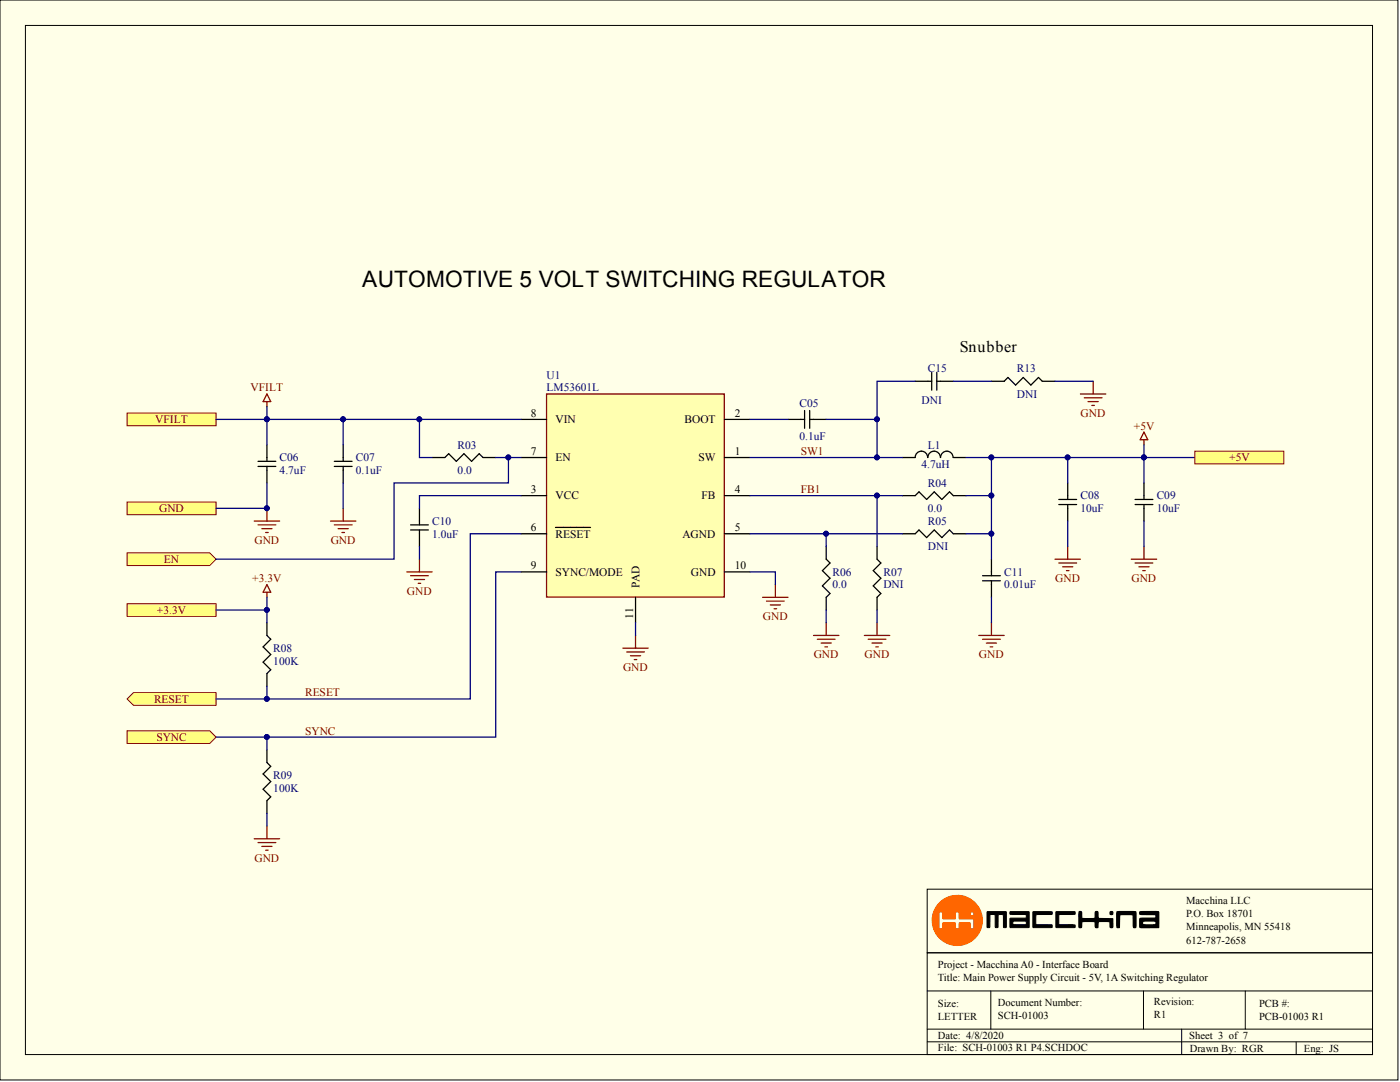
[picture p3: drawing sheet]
<svg xmlns="http://www.w3.org/2000/svg" width="279mm" height="216mm" viewBox="0 0 279 216" stroke-linecap="round" stroke-linejoin="round" font-family="sans-serif">
<g fill="#ffffe8" stroke="#000" stroke-width=".2">
<path d="M0 0h279v215.5h-279z"/>
<path d="M5.1 5.1h268.8v205.3h-268.8z"/>
</g>
<path d="M109.1 78.6h35.4v40.5h-35.4z" fill="#ffffb0" stroke="#800000" stroke-width=".25"/>
<g fill="none" stroke="#000" stroke-width=".25">
<path d="M51.5 93.1h3.5M51.5 92.1h3.5M53.3 88.8v3.3M53.3 93.1v3.3M66.7 93.1h3.6M66.7 92.1h3.6M68.5 88.8v3.3M68.5 93.1v3.3M104 91.3h5.1M104 98.9h5.1M104 83.7h5.1M144.6 91.3h5.1"/>
<path d="M144.6 98.9h5.1M144.6 83.7h5.1M185.1 91.3a1.24 1.24 0 0 0-1.2-1.3 1.24 1.24 0 0 0-1.3 1.3h-2.5M187.7 91.3a1.24 1.24 0 0 0-1.3-1.3 1.24 1.24 0 0 0-1.2 1.3M190.2 91.3a1.24 1.24 0 0 0-1.2-1.3 1.24 1.24 0 0 0-1.3 1.3M190.3 91.3h2.5M211.3 99.7h3.6M213.1 96.4v3.3M81.9 105.7h3.6M81.9 104.7h3.6M83.7 101.4v3.3M83.7 105.7v3.3"/>
<path d="M104 114.1h5.1M104 106.5h5.1M110.9 105.2h7M126.8 119.2v5.1M144.6 114.1h5.1M144.6 106.5h5.1M211.3 100.7h3.6M213.1 100.7v3.3"/>
</g>
<path d="M53.3 78.6l.7 1.5h-1.5zM53.3 80.1v1" fill="none" stroke="#800000" stroke-width=".25"/>
<g fill="#ffff80" stroke="#800000" stroke-width=".2">
<path d="M25.4 82.4h17.7v2.6h-17.7z" fill-rule="evenodd"/>
<path d="M25.4 100.2h17.7v2.5h-17.7z" fill-rule="evenodd"/>
</g>
<path d="M53.3 81.1v2.6h-10.2M68.5 83.7v5.1M68.5 96.4v5M83.7 83.7v7.6h2.5M98.9 91.3h5.1M104 98.9h-20.3v2.5M104 83.7h-50.7v5.1M83.7 109v2.6" fill="none" stroke="#000080" stroke-width=".25"/>
<g fill="none" stroke="#800000" stroke-width=".25">
<path d="M50.7 104h5.1M51.5 104.7h3.5M52.3 105.5h2M53 106.3h.5M53.3 101.4v2.6M66 104h5M66.7 104.7h3.6M67.5 105.5h2M68.2 106.3h.5M68.5 101.4v2.6M81.2 114.1h5M81.9 114.9h3.6"/>
<path d="M82.7 115.6h2M83.5 116.4h.5M83.7 111.6v2.5"/>
</g>
<g fill="#000080" stroke="#000080" stroke-width=".2">
<circle cx="53.2" cy="101.4" r=".48"/>
<circle cx="53.2" cy="83.7" r=".48"/>
<circle cx="83.7" cy="83.7" r=".48"/>
<circle cx="68.5" cy="83.7" r=".48"/>
<circle cx="101.4" cy="91.3" r=".48"/>
</g>
<path d="M86.2 91.3h2.6l.7-.8 1.6 1.6 1.5-1.6 1.5 1.6 1.5-1.6 .8 .8h2.5" fill="none" stroke="#000" stroke-width=".25"/>
<path d="M25.4 110.3h16.5l1.2 1.3-1.2 1.2h-16.5z" fill-rule="evenodd" fill="#ffff80" stroke="#800000" stroke-width=".2"/>
<path d="M101.5 91.3v5.1h-22.9v15.2h-35.5" fill="none" stroke="#000080" stroke-width=".25"/>
<circle cx="101.4" cy="91.3" r=".48" fill="#000080" stroke="#000080" stroke-width=".2"/>
<path d="M53.3 124.3v2.5l.7 .8-1.5 1.5 1.5 1.5-1.5 1.5 1.5 1.5-.7 .8v2.5" fill="none" stroke="#000" stroke-width=".25"/>
<path d="M53.3 116.7l.7 1.5h-1.5zM53.3 118.2v1" fill="none" stroke="#800000" stroke-width=".25"/>
<path d="M25.4 139.5l1.2-1.3h16.5v2.5h-16.5z" fill-rule="evenodd" fill="#ffff80" stroke="#800000" stroke-width=".2"/>
<path d="M53.3 119.2v5.1M104 106.5h-10.1v33h-50.8M53.3 136.9v2.6" fill="none" stroke="#000080" stroke-width=".25"/>
<g fill="#000080" stroke="#000080" stroke-width=".2">
<circle cx="53.2" cy="139.4" r=".48"/>
<circle cx="53.2" cy="121.7" r=".48"/>
</g>
<path d="M152.2 119.2h5.1M153 119.9h3.5M154.7 116.7v2.5M124.3 129.3h5.1M125.1 130.1h3.5M125.8 130.9h2.1M126.6 131.6h.5M126.8 126.8v2.5M153.7 120.7h2.1M154.5 121.5h.5" fill="none" stroke="#800000" stroke-width=".25"/>
<path d="M53.3 149.6v2.6l.7 .7-1.5 1.5 1.5 1.6-1.5 1.5 1.5 1.5-.7 .8v2.5" fill="none" stroke="#000" stroke-width=".25"/>
<path d="M25.4 145.8h16.5l1.2 1.3-1.2 1.2h-16.5z" fill-rule="evenodd" fill="#ffff80" stroke="#800000" stroke-width=".2"/>
<g fill="none" stroke="#000080" stroke-width=".25">
<path d="M149.7 98.9h30.4M149.7 83.7h7.6M149.7 91.3h30.4M164.9 83.7h10.1v7.6M175 98.9v10.1M192.8 98.9h5.1M192.8 91.3h45.7M197.9 91.3v20.3M104 114.1h-5.1v33h-55.8M149.7 114.1h5v2.6M149.7 106.5h30.4M164.9 106.5v2.5"/>
<path d="M192.8 106.5h5.1M197.9 119.2v5.1M126.8 124.3v2.5M164.9 121.7v2.6M175 121.7v2.6M53.3 147.1v2.5"/>
</g>
<g fill="#000080" stroke="#000080" stroke-width=".2">
<circle cx="53.2" cy="147.1" r=".48"/>
<circle cx="164.9" cy="106.5" r=".48"/>
<circle cx="175" cy="98.9" r=".48"/>
<circle cx="175" cy="91.3" r=".48"/>
<circle cx="175" cy="83.7" r=".48"/>
<circle cx="197.8" cy="91.3" r=".48"/>
<circle cx="213.1" cy="91.3" r=".48"/>
<circle cx="228.3" cy="91.3" r=".48"/>
<circle cx="197.8" cy="106.5" r=".48"/>
<circle cx="197.8" cy="98.9" r=".48"/>
</g>
<g fill="none" stroke="#800000" stroke-width=".25">
<path d="M210.5 111.6h5.1M211.3 112.3h3.6M212.1 113.1h2M212.8 113.9h.5M213.1 109v2.6M225.8 111.6h5M226.5 112.3h3.6M227.3 113.1h2M228.1 113.9h.5M228.3 109v2.6M162.4 126.8h5M163.1 127.6h3.6"/>
<path d="M163.9 128.3h2M164.6 129.1h.5M164.9 124.3v2.5M172.5 126.8h5.1M173.3 127.6h3.5M174 128.3h2M174.8 129.1h.5M175 124.3v2.5M195.3 126.8h5.1M196.1 127.6h3.5M196.8 128.3h2.1M197.6 129.1h.5"/>
<path d="M197.9 124.3v2.5M50.7 167.4h5.1M51.5 168.1h3.5M52.3 168.9h2M53 169.6h.5M53.3 164.8v2.6"/>
</g>
<g fill="none" stroke="#000" stroke-width=".25">
<path d="M157.3 83.7h3.3M160.6 81.9v3.6M161.6 83.7h3.3M161.6 81.9v3.6M180.1 98.9h2.5l.8-.8 1.5 1.6 1.6-1.6 1.5 1.6 1.5-1.6 .8 .8h2.5M226.5 99.7h3.6M228.3 96.4v3.3M164.9 109v2.6l.7 .7-1.5 1.6 1.5 1.5-1.5 1.5 1.5 1.5-.7 .8v2.5M175 109v2.6l.8 .7-1.5 1.6 1.5 1.5-1.5 1.5 1.5 1.5-.8 .8v2.5M180.1 106.5h2.5l.8-.8 1.5 1.6 1.6-1.6 1.5 1.6 1.5-1.6 .8 .8h2.5M196.1 115.9h3.5M196.1 114.9h3.5"/>
<path d="M197.9 111.6v3.3M197.9 115.9v3.3M226.5 100.7h3.6M228.3 100.7v3.3"/>
</g>
<path d="M238.5 90h17.7v2.6h-17.7z" fill-rule="evenodd" fill="#ffff80" stroke="#800000" stroke-width=".2"/>
<path d="M53.3 96.4v5h-10.2M213.1 91.3v5.1M228.3 88.8v7.6M213.1 104v5M228.3 104v5M53.3 162.3v2.5" fill="none" stroke="#000080" stroke-width=".25"/>
<g fill="#000080" stroke="#000080" stroke-width=".2">
<circle cx="213.1" cy="91.3" r=".48"/>
<circle cx="228.3" cy="91.3" r=".48"/>
<circle cx="53.2" cy="101.4" r=".48"/>
</g>
<path d="M228.3 86.2l.8 1.5h-1.6zM228.3 87.7v1.1" fill="none" stroke="#800000" stroke-width=".25"/>
<path d="M25.4 120.5h17.7v2.5h-17.7z" fill-rule="evenodd" fill="#ffff80" stroke="#800000" stroke-width=".2"/>
<path d="M182.6 76.1h-7.6v7.6M190.3 76.1h7.6M210.5 76.1h7.7M43.1 121.7h10.2" fill="none" stroke="#000080" stroke-width=".25"/>
<g fill="#000080" stroke="#000080" stroke-width=".2">
<circle cx="53.2" cy="121.7" r=".48"/>
<circle cx="175" cy="83.7" r=".48"/>
</g>
<path d="M182.6 76.1h3.3M185.9 74.3v3.6M187 76.1h3.3M187 74.3v3.6M197.9 76.1h2.5l.8-.8 1.5 1.5 1.5-1.5 1.5 1.5 1.5-1.5 .8 .8h2.5" fill="none" stroke="#000" stroke-width=".25"/>
<path d="M215.6 78.6h5.1M216.4 79.4h3.5M218.2 76.1v2.5M217.1 80.1h2.1M217.9 80.9h.5" fill="none" stroke="#800000" stroke-width=".25"/>
<path d="M185 177.4h88.9v12.7h-88.9zM185 190.1h88.9v20.3h-88.9zM185 197.7h88.9M197.7 197.7v7.6M228.2 197.7v7.6M248.5 197.7v7.6M185 205.3h88.9M185 207.9h88.9M235.8 205.3v5.1M258.7 207.9v2.5" fill="none" stroke="#000" stroke-width=".2"/>
<path d="M186 183.7a5 5 0 0 1 10.1 0 5 5 0 0 1-10.1 0zM187.5 182l-.1 3 .2 .3 .5-.1 .1-1.1h.6l1.8 .1 .1 1.1h.4l.3-.1v-1l2.1-.1 .2 1.2h.6l.1-1.8-.2-.1-2.7-.1-.1-1.2a.4 .4 0 0 0-.5-.1 .4 .4 0 0 0-.2 .4l-.1 .9-2.4 .1-.1-1.3zM193.6 182.4a.4 .4 0 0 0 .8 0 .4 .4 0 0 0-.8 0z" fill="#f60" stroke="#f60" stroke-width=".2"/>
<g fill="#000" stroke="#000" stroke-width=".2">
<path d="M197 181.9h3.8v3.1h-.5l-.1-2.4-.2-.1-.8 .1v2.3a.29 .29 0 0 1-.3 .2 .29 .29 0 0 1-.3-.3v-2.2l-.1-.1h-.8l-.1 .1-.1 2.4-.5 .1zM206.2 181.9l3.8 .1-.1 .5h-3.1l-.1 .9v.9l.1 .2h3.1l.1 .6h-3.8zM210.8 181.9h3.7l.1 .4-.3 .2h-2.9l-.1 .1v1.8l.1 .1 3.1 .1v.5h-3.7z"/>
<path d="M201.6 181.9h3.8v3.2h-3.8v-1.8l3.1-.1 .1-.4-.1-.3-3.1-.1zM202.3 183.8l-.2 .5 .2 .2h2.4l.1-.1-.1-.6z"/>
</g>
<g fill="#000" stroke="#000" stroke-width=".25">
<path d="M215.4 182l.4-.1 .1 1.3 1.8 .1h.8l.1-1.4h.4l.2 1.4h2.9v1.7l-.5 .1-.1-1.1-.1-.1h-1.9l-.3 .1-.1 1.1h-.4l-.2-1.1-.1-.1a4.8 4.8 0 0 0-2.5 .1l-.1 1-.4 .1zM222.9 181.9h3.8v.9v2.3h-.4l-.1-.1-.1-2.4-1.9-.1h-.7l-.1 2.6h-.4a2.05 2.05 0 0 1-.1-1.6z"/>
<path d="M227.5 181.9h1.8a3 3 0 0 1 1.9 .1v3.1h-3.6l-.2-.7a1.18 1.18 0 0 1 .2-1.2h3l.1-.5-.1-.2-3.1-.1zM228.1 183.9l-.1 .4 .2 .2a5.3 5.3 0 0 0 2.5-.1v-.4l-.3-.2z"/>
<circle cx="221.8" cy="182.2" r=".32"/>
</g>
<text font-size="4.5" x="72.3" y="57.4">AUTOMOTIVE 5 VOLT SWITCHING REGULATOR</text>
<text font-size="3.2" x="191.5" y="70.3">Snubber</text>
<g font-size="2.3" fill="#000080">
<text x="109.1" y="75.6">U1</text>
<text x="185.2" y="74.3">C15</text>
<text x="202.9" y="74.3">R13</text>
<text x="109.1" y="78.1">LM53601L</text>
<text x="159.6" y="81.2">C05</text>
<text x="183.9" y="80.6">DNI</text>
<text x="202.9" y="79.4">DNI</text>
<text x="91.3" y="89.5">R03</text>
<text x="159.6" y="87.7">0.1uF</text>
<text x="185.2" y="89.5">L1</text>
<text x="55.8" y="92.1">C06</text>
<text x="55.8" y="94.6">4.7uF</text>
<text x="71" y="92.1">C07</text>
<text x="71" y="94.6">0.1uF</text>
<text x="91.3" y="94.6">0.0</text>
<text x="183.9" y="93.3">4.7uH</text>
<text x="185.2" y="97.1">R04</text>
<text x="215.6" y="99.7">C08</text>
<text x="230.8" y="99.7">C09</text>
<text x="86.2" y="104.7">C10</text>
<text x="86.2" y="107.3">1.0uF</text>
<text x="185.2" y="104.7">R05</text>
<text x="185.2" y="102.2">0.0</text>
<text x="215.6" y="102.2">10uF</text>
<text x="230.8" y="102.2">10uF</text>
<text x="185.2" y="109.8">DNI</text>
<text x="166.2" y="114.9">R06</text>
<text x="166.2" y="117.4">0.0</text>
<text x="176.3" y="114.9">R07</text>
<text x="176.3" y="117.4">DNI</text>
<text x="200.4" y="114.9">C11</text>
<text x="200.4" y="117.4">0.01uF</text>
<text x="54.5" y="130.1">R08</text>
<text x="54.5" y="132.6">100K</text>
<text x="54.5" y="155.4">R09</text>
<text x="54.5" y="158">100K</text>
</g>
<g font-size="2.3" fill="#800000">
<text x="50" y="78.1">VFILT</text>
<text x="215.7" y="83.2">GND</text>
<text x="31" y="84.4">VFILT</text>
<text x="226.3" y="85.7">+5V</text>
<text x="159.8" y="90.8">SW1</text>
<text x="245.3" y="92.1">+5V</text>
<text x="159.8" y="98.4">FB1</text>
<text x="31.8" y="102.2">GND</text>
<text x="32.7" y="112.3">EN</text>
<text x="50.8" y="108.5">GND</text>
<text x="66" y="108.5">GND</text>
<text x="50.4" y="116.1">+3.3V</text>
<text x="81.2" y="118.7">GND</text>
<text x="210.6" y="116.1">GND</text>
<text x="225.8" y="116.1">GND</text>
<text x="31.3" y="122.5">+3.3V</text>
<text x="152.2" y="123.8">GND</text>
<text x="162.4" y="131.4">GND</text>
<text x="172.5" y="131.4">GND</text>
<text x="195.4" y="131.4">GND</text>
<text x="124.3" y="133.9">GND</text>
<text x="30.7" y="140.2">RESET</text>
<text x="60.9" y="139">RESET</text>
<text x="31.2" y="147.8">SYNC</text>
<text x="60.9" y="146.6">SYNC</text>
<text x="50.8" y="171.9">GND</text>
</g>
<g font-size="2.3">
<text x="105.9" y="83.2">8</text>
<text x="146.6" y="83.2">2</text>
<text x="110.9" y="84.4">VIN</text>
<text x="136.6" y="84.4">BOOT</text>
<text x="105.9" y="90.8">7</text>
<text x="110.9" y="92.1">EN</text>
<text x="139.4" y="92.1">SW</text>
<text x="146.6" y="90.8">1</text>
<text x="105.9" y="98.4">3</text>
<text x="110.9" y="99.7">VCC</text>
<text x="140" y="99.7">FB</text>
<text x="146.6" y="98.4">4</text>
<text x="105.9" y="106">6</text>
<text x="110.9" y="107.3">RESET</text>
<text x="136.2" y="107.3">AGND</text>
<text x="146.6" y="106">5</text>
<text x="105.9" y="113.6">9</text>
<text x="146.6" y="113.6">10</text>
<text x="110.9" y="114.9">SYNC/MODE</text>
<text x="127.6" y="117.4" transform="rotate(-90 127.6 117.4)">PAD</text>
<text x="137.9" y="114.9">GND</text>
<text x="126.3" y="123.5" transform="rotate(-90 126.3 123.5)">11</text>
</g>
<g font-size="2.1">
<text x="236.7" y="180.4">Macchina LLC</text>
<text x="236.7" y="183">P.O. Box 18701</text>
<text x="236.7" y="185.6">Minneapolis, MN 55418</text>
<text x="236.7" y="188.3">612-787-2658</text>
<text x="187.2" y="193.2">Project - Macchina A0 - Interface Board</text>
<text x="187.2" y="195.8">Title: Main Power Supply Circuit - 5V, 1A Switching Regulator</text>
<text x="187.2" y="200.9">Size:</text>
<text x="187.2" y="203.5">LETTER</text>
<text x="199.2" y="200.6">Document Number:</text>
<text x="199.2" y="203.3">SCH-01003</text>
<text x="230.3" y="200.5">Revision:</text>
<text x="230.3" y="203.2">R1</text>
<text x="251.3" y="200.9">PCB #:</text>
<text x="251.3" y="203.6">PCB-01003 R1</text>
<text x="187.2" y="207.2">Date: 4/8/2020</text>
<text x="187.2" y="209.7">File: SCH-01003 R1 P4.SCHDOC</text>
<text x="237.4" y="207.4">Sheet 3 of 7</text>
<text x="237.5" y="209.8">Drawn By: RGR</text>
<text x="260.2" y="209.8">Eng: JS</text>
</g>
</svg>
